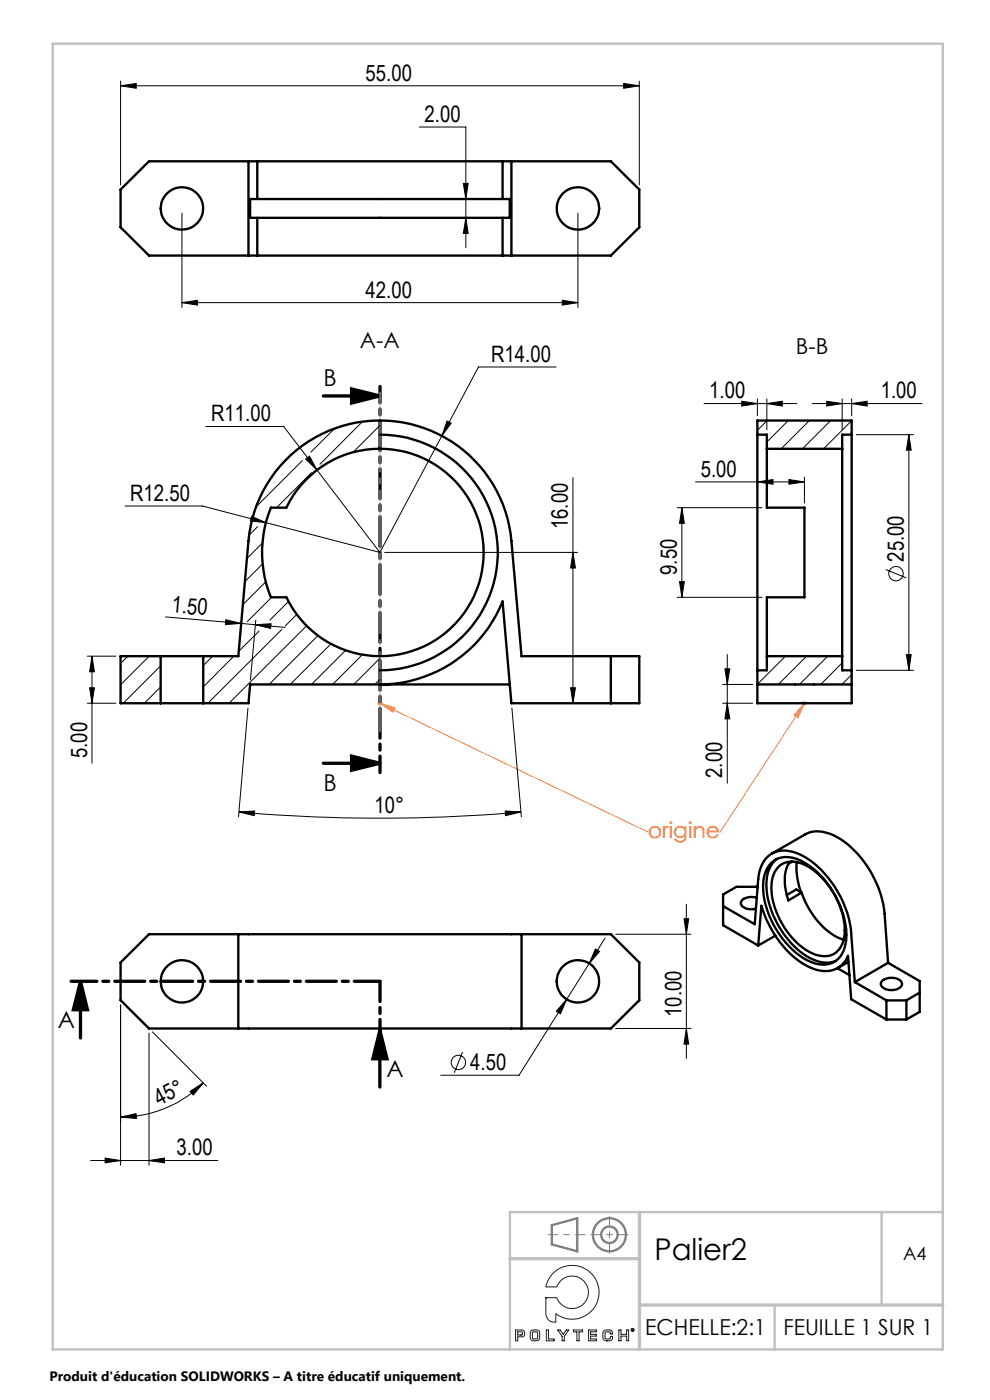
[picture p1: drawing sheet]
<svg xmlns="http://www.w3.org/2000/svg" width="210mm" height="297mm" viewBox="0 0 210 297" stroke-linecap="round" stroke-linejoin="round" font-family="sans-serif">
<g fill="none" stroke="#000" stroke-width=".21">
<path d="M25.6 18.2l3.3-.5v1zM25.6 17.2v22M25.6 18.2h110M132.3 17.7l3.3 .5-3.3 .5zM135.6 17.2v22M88.9 26.9h9.9v25.7M98.3 38.9h1l-.5 3.3zM38.6 45.2v20M98.8 46.2l.5 3.3h-1zM122.6 45.2v20M38.6 64.2l3.3-.5v1zM38.6 64.2h84"/>
<path d="M118 77.9h-16.5l-7.8 14.6M119.3 63.7l3.3 .5-3.3 .5zM43.7 90.5h16.5l7 9.2M64.8 97.4l.9-.6 1.5 2.9zM67.2 99.7l13.4 17.5M93.7 92.5l-13.1 24.7M94.8 89.3l.9 .5-2 2.7zM149.3 85.6h19.7M157.3 85.1l3.4 .5-3.4 .5zM160.7 84.6v3.6M160.7 93.2v10M162.7 85.6l3.2-.5v1z"/>
<path d="M162.7 84.6v6.6M172.3 85.6h23.3M175.4 85.1l3.2 .5-3.2 .5zM178.6 84.6v6.6M180.7 85.6l3.2-.5v1zM180.7 84.6v3.6M181.6 92.2h12.2M192.8 92.2l.5 3.3h-1zM192.8 92.2v50M26.5 107.3h16.5l37.6 9.9M53.3 109.5l3.1 1.4-3.3-.4zM81.6 117.2h40.9"/>
<path d="M121.5 117.2l.6 3.3h-1.1zM121.5 101.3v47.9M143.7 107.7h17.9M144.6 107.7v19M144.6 107.7l.6 3.3h-1.1zM147.5 102.2h23.1M160.7 102.2l3.3-.5v1zM167.4 101.7l3.2 .5-3.2 .5zM170.6 101.2v5.5M18.5 139.2h6.1M19.5 139.2v22.7M19.5 139.2l.5 3.3h-1z"/>
<path d="M35.1 130.9l16.1 1.4M47.9 131.5l3.3 .8-3.4 .2zM51.2 132.3l3 .2M54.2 132.5l3.3-.2-.1 1zM54.2 132.5l6.3 .6M54.3 131.5l-1.2 12.7M143.7 126.7h17.9M144.1 123.4h1.1l-.6 3.3zM154.3 138.8v27.4M187.9 120.8l4.3 1.8M192.3 138.9h1l-.5 3.3zM18.5 149.2h6.1"/>
<path d="M19 145.9h1l-.5 3.3zM52.6 150.2l-2 23.1M108.6 150.2l2 23.1M121 145.9h1.1l-.6 3.3zM153.3 149.2h6.4M153.3 145.2h6.4M153.8 141.9h1l-.5 3.3zM154.3 149.2l.5 3.3h-1zM181.6 142.2h12.2M50.7 172.3l3.3-.3-.1 1zM50.7 172.3a343.1 343.1 0 0 0 59.8 0M107.2 172l3.3 .3-3.3 .7z"/>
<path d="M128.3 199l-3.3 5.4M130.6 198.2h16M145.1 194.9h1l-.5 3.3zM145.6 191.8v32.7M25.6 213.2v34M31.6 219.2v28M32.3 218.9l11.5 11.5M120.2 212l-1.3 3.1-.9-.6zM125 204.4l-14.9 23.7h-16.6M126.3 201.3l.9 .6-2.2 2.5zM130.6 218.2h16M145.6 218.2l.5 3.3h-1z"/>
<path d="M25.6 237l3.3-.7v1zM40.3 231.5l2.8-1.8-2.1 2.6zM43.1 229.7a24.9 24.9 0 0 1-17.5 7.3M98.1 223.2l-1.7 4.4M19.2 246.2h27M22.3 245.7l3.3 .5-3.3 .5zM31.6 246.2l3.3-.5v1z"/>
<circle cx="190.1" cy="121.7" r="1.52"/>
<circle cx="97.2" cy="225.4" r="1.51"/>
</g>
<path d="M74.6 82.5l6 1.5-6 1.5zM74.6 160.4l6 1.5-6 1.5zM17.1 208.2l1.5 6h-3zM80.6 218.6l1.5 6h-3z" fill="none" stroke="#000" stroke-width=".7" stroke-linecap="butt"/>
<path d="M80.1 149.2h1M80.2 148.8l.8 .7M80.6 149.2l3.2 1-.4 .9zM80.6 148.7v1M80.6 149.2l56.8 27.3M81 148.8l-.8 .7M170.1 149.2h1.1M170.3 148.8l.7 .7M170.6 149.2l-1.3 3.1-.9-.6zM170.6 149.2l-17.9 27.4M170.6 148.7v1M171 148.8l-.7 .7" fill="none" stroke="#ff8040" stroke-width=".21"/>
<g fill="none" stroke="#191924" stroke-width=".21">
<path d="M115.8 275.3h.1M117.4 270a5.7 5.7 0 0 1 7.8 0 5.7 5.7 0 0 1 .5 7.8 5.7 5.7 0 0 1-7.8 .9v1.8a1.88 1.88 0 0 1-2.1-2.3v-2.9h2.3a3.4 3.4 0 0 0 5.3 1.6 3.4 3.4 0 0 0 0-5.5 3.4 3.4 0 0 0-5.3 1.6h-2.3l.6-1.7zM109.4 282.1h1.3a.73 .73 0 0 1 .6 .8 .73 .73 0 0 1-.7 .7h-.8v.8h-.4zM109.8 282.5h.8a.34 .34 0 0 1 .2 .4 .34 .34 0 0 1-.4 .3h-.6zM110.4 283.2h.1M112.7 282.3l.6-.2 .9 .2 .3 .3v1.1a.78 .78 0 0 1-.4 .7 .78 .78 0 0 1-.8 0l-.6-.1-.2-.3v-1.2zM113 282.6h1v1.4h-1zM115.9 282.1h.4v2h1.2v.3h-1.6zM118.3 282.1h.5l.7 1 .6-1h.5l-.9 1.4v.9h-.5v-.9zM121.6 282.1h2v.4h-.8v1.9h-.4v-1.9h-.8zM124.8 282.1h1.7v.4h-1.2v.6h1.2v.4h-1.2v.6h1.2v.3h-1.7zM128.1 282.4a1.3 1.3 0 0 1 1.8 .2v.4h-.4l-.1-.5-1 .1-.1 1.2 .3 .3h.7l.2-.2v-.4h.4a.7 .7 0 0 1-.1 .8 .7 .7 0 0 1-.8 .1h-.7l-.4-.4v-1.3z"/>
<path d="M128.7 284.4h.1M131.3 282.1h.4v1h1.2v-1h.4v2.3h-.4v-.9h-1.2v.9h-.4zM134.3 282.2h.1M134.3 282.1h.1M134.3 282.1l-.1-.1-.1 .2h.2M134.3 282.2l-.1 .1M134.3 282.1a.17 .17 0 0 0-.3 0 .17 .17 0 0 0 .2 .2"/>
<circle cx="134.2" cy="282.1" r=".22"/>
<circle cx="134.2" cy="282.1" r=".31"/>
</g>
<g fill="none" stroke="#808080" stroke-width=".5">
<path d="M117.1 259.9l5.3-1.5v7.1l-5.3-1.5z"/>
<circle cx="129.3" cy="261.9" r="3.5"/>
<circle cx="129.3" cy="261.9" r="1.76"/>
</g>
<path d="M80.6 208.2h-65.5" fill="none" stroke="#000" stroke-width=".7" stroke-dasharray="6.3 1.3 1.3 1.3" stroke-dashoffset=".9"/>
<path d="M80.6 208.2v12.4" fill="none" stroke="#000" stroke-width=".7" stroke-dasharray="6.3 1.3 1.3 1.3" stroke-dashoffset="2.1"/>
<path d="M80.6 82v81.9" fill="none" stroke="#000" stroke-width=".7" stroke-dasharray="6.3 1.3 1.3 1.3" stroke-dashoffset="2.9"/>
<path d="M68.6 84h12M68.6 161.9h12M17.1 208.2v12M80.6 218.6v12" fill="none" stroke="#000" stroke-width=".7"/>
<path d="M116.3 261.9h7.8" fill="none" stroke="#808080" stroke-width=".21" stroke-dasharray="30.5 1.3 1.3 1.3" stroke-dashoffset="28.5"/>
<path d="M129.3 258v7.9M125.3 261.9h7.9" fill="none" stroke="#808080" stroke-width=".21" stroke-dasharray="30.5 1.3 1.3 1.3" stroke-dashoffset="28.4"/>
<path d="M80.6 155.2v-72" fill="none" stroke="#c0c0c0" stroke-width=".21" stroke-dasharray="30.5 1.3 1.3 1.3" stroke-dashoffset="13.5"/>
<path d="M135.6 257.1v29.2M108.2 267h27.4M135.6 276.9h64.4" fill="none" stroke="#c0c0c0" stroke-width=".7"/>
<path d="M11.2 9.3h188.8v277h-188.8zM187 257.1v19.8M200 257.1h-91.8v29.2M164.3 276.9v9.4" fill="none" stroke="#c0c0c0" stroke-width=".5"/>
<path d="M17.1 208.2l1.5 6h-3zM80.6 218.6l1.5 6h-3zM74.6 82.5l6 1.5-6 1.5zM74.6 160.4l6 1.5-6 1.5z" fill="#000"/>
<path d="M80.6 149.2l3.2 1-.4 .9zM170.6 149.2l-1.3 3.1-.9-.6z" fill="#ff8040"/>
<g fill="#000">
<path d="M38.6 64.2l3.3-.5v1zM119.3 63.7l3.3 .5-3.3 .5z"/>
<path d="M94.8 89.3l-1.1 3.2 2-2.7zM98.8 46.2l.5 3.3h-1zM98.3 38.9h1l-.5 3.3zM25.6 18.2l3.3-.5v1zM132.3 17.7l3.3 .5-3.3 .5z"/>
<path d="M180.7 85.6l3.2-.5v1zM175.4 85.1l3.2 .5-3.2 .5z"/>
<path d="M167.4 101.7l3.2 .5-3.2 .5zM160.7 102.2l3.3-.5v1z"/>
<path d="M54.2 132.5l3.3-.2-.1 1zM47.9 131.5l3.3 .8-3.4 .2z"/>
<path d="M19 145.9h1l-.5 3.3zM19.5 139.2l.5 3.3h-1z"/>
<path d="M121 145.9h1.1l-.6 3.3zM121.5 117.2l.6 3.3h-1.1z"/>
<path d="M50.7 172.3l3.3-.3-.1 1zM107.2 172l3.3 .3-3.3 .7z"/>
<path d="M145.1 194.9h1l-.5 3.3zM145.6 218.2l.5 3.3h-1zM144.6 107.7l.6 3.3h-1.1zM144.1 123.4h1.1l-.6 3.3zM192.8 92.2l.5 3.3h-1zM192.3 138.9h1l-.5 3.3zM153.8 141.9h1l-.5 3.3zM154.3 149.2l.5 3.3h-1z"/>
<path d="M25.6 237l3.3-.7v1zM40.3 231.5l2.8-1.8-2.1 2.6z"/>
<path d="M22.3 245.7l3.3 .5-3.3 .5zM31.6 246.2l3.3-.5v1zM126.3 201.3l-1.3 3.1 2.2-2.5zM120.2 212l-2.2 2.5 .9 .6zM53.3 109.5l-.2 1 3.3 .4zM64.8 97.4l2.4 2.3-1.5-2.9zM157.3 85.1l3.4 .5-3.4 .5zM162.7 85.6l3.2-.5v1z"/>
</g>
<g fill="none" stroke="#000" stroke-width=".5">
<path d="M52.7 34.2v20M54.6 34.2h52M54.6 34.2h-23l-6 6v8l6 6h23M54.6 34.2v8M106.6 34.2h23l6 6v8l-6 6h-23M106.6 34.2v8M108.5 34.2v20M53.1 42.2h55v4h-55zM54.6 54.2h52M54.6 46.2v8M106.6 46.2v8M80.6 92.2a25 25 0 0 1 25 25 25 25 0 0 1-25 25"/>
<path d="M160.7 92.2v50M160.7 92.2v-3h20v3M160.7 92.2h2v3M162.7 95.2v12.5h7.9v19h-7.9v12.5M162.7 95.2h15.9M178.6 95.2v44M180.7 92.2v50M180.7 92.2h-2.1v3M57.5 107.7h3.2a22 22 0 0 1 33.6-7.7 22 22 0 0 1 0 34.4 22 22 0 0 1-33.6-7.7h-3.2a25 25 0 0 1 0-19zM34.1 139.2h9M34.1 139.2h-8.5v10h8.5M34.1 139.2v10"/>
<path d="M43.1 139.2h7.5l2.1-24.4a28 28 0 0 1 27.9-25.6 28 28 0 0 1 27.9 25.6l2.1 24.4h25v10h-27.1l-1.9-21.6a28.1 28.1 0 0 1-26 17.6M43.1 139.2v10M129.6 139.2v10M162.7 139.2h15.9M162.7 139.2v3h-2M178.6 139.2v3h2.1M34.1 149.2h9M108.1 145.2h-55l-.4 4h-9.6M160.7 142.2v7h20v-7M160.7 145.2h20M50.6 198.2v20M110.6 198.2v20"/>
<path d="M153.4 192.2l6.7 3.9 .7-9.6a6.1 6.1 0 0 1 3.9-5.8 8.7 8.7 0 0 1 7.4 2 22.6 22.6 0 0 1 8.5 15.2l.7 10.4M160.5 190.5a2.93 2.93 0 0 0-3.3 .8 1.28 1.28 0 0 0 1.3 1.5l1.2 .1 .6-.1M160.7 188.3l-.3-.2h-4.2l-2.8 1.7v6.5l7.4 4.3M163.4 183.3a5.3 5.3 0 0 1 6.5-.7 19.1 19.1 0 0 1 9.6 16.9 5.4 5.4 0 0 1-3.2 4.9 7.5 7.5 0 0 1-6.9-1.8 19.4 19.4 0 0 1-7.5-15.1 6.8 6.8 0 0 1 1.5-4.2zM163.7 181.1l7.1-4.1a7.1 7.1 0 0 1 7.2 .9 22.2 22.2 0 0 1 9.6 15.9l.8 10.5M164.5 198.5l-3.7 2.1M164.8 182.2a6.8 6.8 0 0 0-2.2 6.1 19.4 19.4 0 0 0 9.6 15.1 6.3 6.3 0 0 0 5.1 .4M165.1 183.9a4.6 4.6 0 0 1 5.3-.6 16.9 16.9 0 0 1 8.7 12.8 6.9 6.9 0 0 1-1.7 5.9 5.2 5.2 0 0 1-6-.2 16.9 16.9 0 0 1-7.7-14 5.8 5.8 0 0 1 1.4-3.9zM168.1 182.8a2.52 2.52 0 0 0-1.5 2.3 11.7 11.7 0 0 0 .6 5.9l2.8-1.6M169 182.9a15.4 15.4 0 0 0 .9 6.4M170 189.4a16.2 16.2 0 0 0 8.3 9.7l.7 .3M170 189.4l-1.1-.7-2 1.2"/>
<path d="M25.6 204.2l6-6h98l6 6v8l-6 6h-98l-6-6zM160.8 200.6l.7-8.4a21.3 21.3 0 0 0 10.3 13 5.9 5.9 0 0 0 7-.8l.6-.7 .5-.9 .7 9.2 7.4 4.3M177.6 205.4l2.6 1.5M180 204l-2.3 1.3M181.3 208.3l6.7 3.9M187.1 208.1a3 3 0 0 1 4.2 .3 1.57 1.57 0 0 1-1.9 1.6 2.13 2.13 0 0 1-2.6-1.4zM188 212.2v4.1M188 212.2h4.3M188 216.3h4.3M188.4 204.3l-7.1 4M188.4 204.3l6.7 3.8v6.6l-2.8 1.6M192.3 212.2v4.1"/>
<path d="M195.1 210.6l-2.8 1.6"/>
<circle cx="38.6" cy="44.2" r="4.5"/>
<circle cx="122.6" cy="44.2" r="4.5"/>
<circle cx="38.6" cy="208.2" r="4.5"/>
<circle cx="122.6" cy="208.2" r="4.5"/>
</g>
<g fill="none" stroke="#000" stroke-width=".21">
<path d="M64.1 97.7l-9.8 9.9M71 90.9l-5.1 5M76.9 89.4l-9 9.1M80.6 90.3l-5.7 5.7M80.6 94.8l-.4 .4M162.7 89.2l-2 2.1M167.2 89.2l-4.5 4.6M171.7 89.2l-6 6M176.2 89.2l-6 6M180.7 89.2l-6 6M54.6 111.7l-1.8 1.8M55.7 115.2l-3.3 3.3"/>
<path d="M55.7 119.6l-3.8 3.8M56.8 109.6h-.1M66.1 100.3l-7.4 7.4M27.2 139.2l-1.6 1.6M31.6 139.2l-6 6.1M45.1 139.2l-2 2M49.6 139.2l-6.5 6.5M55 133.9l-4.3 4.2M56.4 123.4l-4.9 4.9M57.6 126.7l-5.1 5.2M59.8 133.5l-15.7 15.7M61.2 127.6l-3.9 3.9"/>
<path d="M63 130.3l-2.5 2.5M65.1 132.7l-16.5 16.5M67.5 134.8l-10.4 10.4M70.2 136.6l-8.6 8.6M73.3 138l-7.2 7.2M76.9 138.9l-6.3 6.3M80.6 139.7l-5.6 5.5M166.6 139.2l-5.9 6M171.1 139.2l-6 6M175.6 139.2l-6 6M34.1 141.2l-8 8M34.1 145.7l-3.5 3.5"/>
<path d="M80.6 144.1l-1.1 1.1M178.6 140.6l-4.5 4.6M180.7 143.1l-2.1 2.1"/>
</g>
<text font-size="6.3" x="138.8" y="267.2">Palier2</text>
<g font-size="4.9">
<text x="68.6" y="81.9">B</text>
<text x="68.6" y="167.7">B</text>
<text x="12.3" y="218.1">A</text>
<text x="82" y="228.5">A</text>
</g>
<g font-size="4.8">
<text x="77.6" y="17.1">55.00</text>
<text x="90" y="25.8">2.00</text>
<text x="77.6" y="63.1">42.00</text>
<text x="104.2" y="76.8">R14.00</text>
<text x="44.8" y="89.4">R11.00</text>
<text x="150.5" y="84.5">1.00</text>
<text x="186.8" y="84.5">1.00</text>
<text x="148.7" y="101.1">5.00</text>
<text x="27.6" y="106.3">R12.50</text>
<text x="120.5" y="112.3" transform="rotate(-90 120.5 112.3)">16.00</text>
<text x="191.7" y="119.2" transform="rotate(-90 191.7 119.2)">25.00</text>
<text x="143.6" y="122" transform="rotate(-90 143.6 122)">9.50</text>
<text x="36.3" y="129.9" transform="rotate(5 36.3 129.9)">1.50</text>
<text x="18.5" y="160.8" transform="rotate(-90 18.5 160.8)">5.00</text>
<text x="153.2" y="165" transform="rotate(-90 153.2 165)">2.00</text>
<text x="79.4" y="172.5">10°</text>
<text x="144.5" y="215.8" transform="rotate(-90 144.5 215.8)">10.00</text>
<text x="99.8" y="227">4.50</text>
<text x="33.8" y="234.7" transform="rotate(-27 33.8 234.7)">45°</text>
<text x="37.4" y="245.1">3.00</text>
</g>
<g font-size="4.7">
<text x="76.4" y="73.8">A-A</text>
<text x="168.8" y="75.1">B-B</text>
<text x="136.9" y="283.3">ECHELLE:2:1</text>
<text x="166.2" y="283.3">FEUILLE 1 SUR 1</text>
</g>
<text font-size="4.7" fill="#ff8040" x="137.4" y="177.7">origine</text>
<text font-size="3.9" x="191.6" y="267.2">A4</text>
<text font-size="2.9" x="10.5" y="292.9">Produit d'éducation SOLIDWORKS – A titre éducatif uniquement.</text>
</svg>
